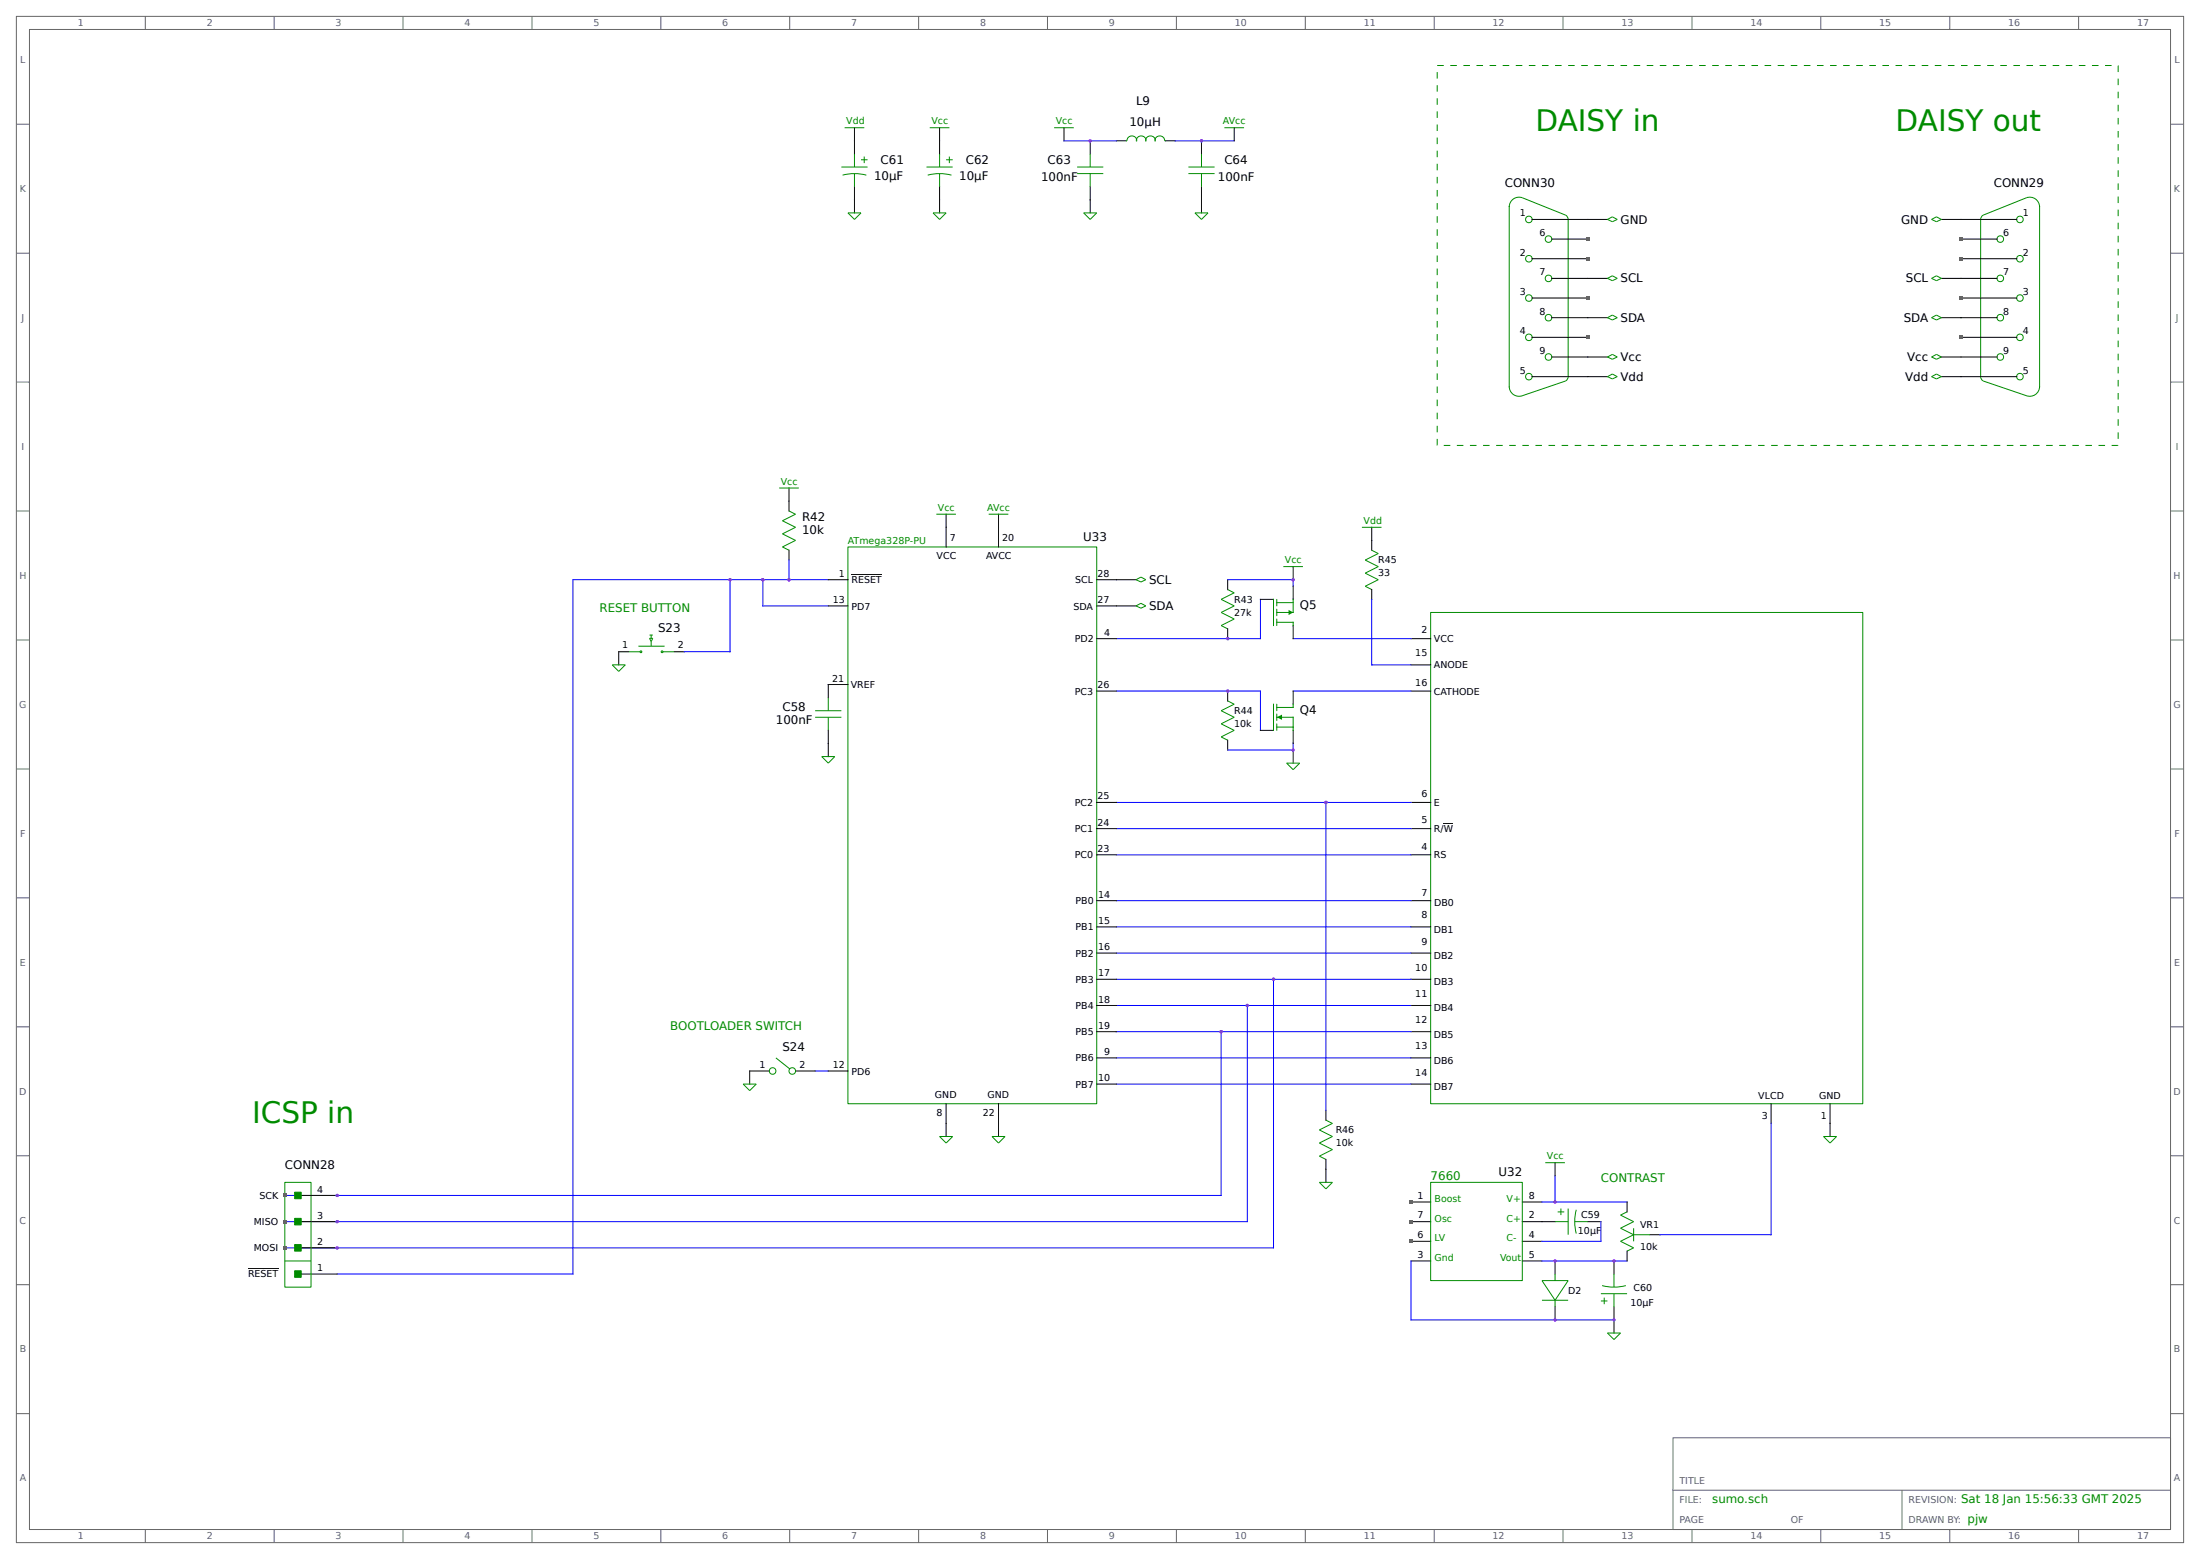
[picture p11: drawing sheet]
<svg xmlns="http://www.w3.org/2000/svg" width="853mm" height="605mm" viewBox="0 0 853 605" stroke-linecap="round" stroke-linejoin="round" font-family="sans-serif">
<g fill="none" stroke="#666" stroke-width=".39">
<path d="M6.3 6.3h840.8v591.9h-840.8zM11.4 11.4h830.6v581.7h-830.6zM56.4 6.3v5.1M106.4 6.3v5.1M156.4 6.3v5.1M206.4 6.3v5.1M256.4 6.3v5.1M306.3 6.3v5.1M356.4 6.3v5.1M406.3 6.3v5.1M456.4 6.3v5.1M506.3 6.3v5.1"/>
<path d="M556.4 6.3v5.1M606.3 6.3v5.1M656.4 6.3v5.1M706.3 6.3v5.1M756.4 6.3v5.1M806.3 6.3v5.1M6.3 48.2h5.1M842 48.2h5.1M6.3 98.2h5.1M842 98.2h5.1M6.3 148.2h5.1M842 148.2h5.1"/>
<path d="M6.3 198.2h5.1M842 198.2h5.1M6.3 248.2h5.1M842 248.2h5.1M6.3 298.2h5.1M842 298.2h5.1M6.3 348.2h5.1M842 348.2h5.1M6.3 398.2h5.1M842 398.2h5.1M6.3 448.2h5.1M842 448.2h5.1"/>
<path d="M6.3 498.2h5.1M842 498.2h5.1M6.3 548.2h5.1M649 557.5h193v35.6h-193zM842 548.2h5.1M649 577.8h193M737.9 577.8v15.3M56.4 593.1v5.1M106.4 593.1v5.1M156.4 593.1v5.1M206.4 593.1v5.1M256.4 593.1v5.1"/>
<path d="M306.3 593.1v5.1M356.4 593.1v5.1M406.3 593.1v5.1M456.4 593.1v5.1M506.3 593.1v5.1M556.4 593.1v5.1M606.3 593.1v5.1M656.4 593.1v5.1M706.3 593.1v5.1M756.4 593.1v5.1M806.3 593.1v5.1"/>
</g>
<g fill="none" stroke="#008b00" stroke-width=".39">
<path d="M302.3 189.2h7.6M306.1 198.1l2.5 1.3-5.1 2.5 5.1 2.6-5.1 2.5 5.1 2.5-5.1 2.6 2.6 1.3M497.8 219.7h7.7M532.1 213.4l2.6 1.2-5.1 2.6 5.1 2.5-5.1 2.5 5.1 2.6-5.1 2.5 2.5 1.3M476.2 228.6l2.6 1.3M478.8 229.9l-5.1 2.5 5.1 2.5-5.1 2.6 5.1 2.5-5.1 2.6 2.5 1.2M555 237.5h167.6v190.5h-167.6zM237.5 257.8h5.1l-2.6 2.5zM243.8 252.7h4.5M247.6 250.6h10.2M248.4 252.5h.5v.5h-.5zM252 246.3h1.2"/>
<path d="M252 247.5h1.2l-.6 1.3zM252.6 246.3v1.2M252.6 248.8v1.7M256.6 252.5h.5v.5h-.5zM257.2 252.7h4.4M316.2 275.6h10.2M316.2 278.1h10.2M321.3 270.5v5.1M321.3 278.1v5.1M476.2 271.8l2.6 1.3M478.8 273l-5.1 2.6 5.1 2.5-5.1 2.6 5.1 2.5-5.1 2.6 2.5 1.2M494 273v10.2"/>
<path d="M318.8 293.4h5l-2.5 2.5zM499.1 295.9h5.1l-2.6 2.5zM301 410.2l5.4 4.3M288.3 420.4h5.1l-2.6 2.5zM514.3 434.3l2.6 1.3-5.1 2.5 5.1 2.6-5.1 2.5 5.1 2.6-5.1 2.5 2.5 1.3M364.5 440.7h5.1l-2.6 2.5zM384.8 440.7h5.1l-2.6 2.5zM511.8 458.5h5.1l-2.6 2.5zM555 458.5h35.5v38.1h-35.5zM599.4 450.8h7.7M707.4 440.7h5.1l-2.6 2.5zM603.2 473.7h5.1"/>
<path d="M604.3 469.9h2.5M605.5 468.6v2.6M608.3 468.6v10.2M610.9 473.7h5M611.5 469.1a17.8 17.8 0 0 0 0 9.2M631.2 469.9l-2.6 1.3 5.1 2.5-5.1 2.5 5.1 2.6M633.7 478.8l-5.1 2.5 5.1 2.6-2.5 1.2M633.7 478.8h6.4M633.7 476.2v5.1M598.2 496.6h10.1l-5.1 7.6zM603.2 494v2.6M621.5 498.5a17.8 17.8 0 0 0 9.2 0"/>
<path d="M626.1 494v5.1M598.2 504.2h10.1M603.2 504.2v2.5M621 501.6h10.2M621 504.5h2.6M622.3 503.2v2.5M623.6 516.9h5l-2.5 2.5zM626.1 501.6v5.1"/>
<circle cx="299.7" cy="415.3" r="1.28"/>
<circle cx="307.3" cy="415.3" r="1.28"/>
</g>
<g fill="none" stroke="#000" stroke-width=".39">
<path d="M306.1 189.2v9M306.1 213.4v3.8M501.6 219.7v5.1M532.1 209.5v3.9M476.2 224.8v3.9M532.1 228.6v3.8M243.8 252.7h-3.8v5.1M261.6 252.7h3.8M476.2 243.8v3.8M547.4 247.6h7.6M547.4 257.8h7.6M321.3 265.4v5.1"/>
<path d="M476.2 268v3.8M501.6 268v5M547.4 268h7.6M321.3 283.2v10.2M476.2 287v3.8M488.9 283.2h5.1M501.6 283.2v5.1M501.6 290.8v5.1M547.4 311.1h7.6M560 319.4h3.7M547.4 331.5h7.6M547.4 321.3h7.6"/>
<path d="M547.4 349.2h7.6M547.4 359.4h7.6M547.4 369.6h7.6M547.4 379.7h7.6M547.4 389.9h7.6M298.4 415.3h-7.6v5.1M308.6 415.3h7.6M547.4 400h7.6M547.4 410.2h7.6M367 435.6v5.1M387.3 435.6v5.1M514.3 430.5v3.9"/>
<path d="M547.4 420.4h7.6M687.1 428v7.6M709.9 428v12.7M514.3 449.6v8.9M603.2 450.8v5.1M547.4 466.1h7.6M547.4 473.7h7.6M590.5 466.1h7.7M590.5 473.7h12.7M615.9 473.7h5.1M631.2 466.1v3.9M640.1 478.8h3.8"/>
<path d="M547.4 481.3h7.6M547.4 488.9h7.6M590.5 481.3h7.7M590.5 488.9h7.7M603.2 488.9v5.1M626.1 488.9v5.1M631.2 485.1v3.8M603.2 506.7v5.1M626.1 506.7v10.2"/>
</g>
<g fill="none" stroke="#00f" stroke-width=".39">
<path d="M283.2 224.8v27.9M295.9 224.8v10.1h25.4M321.3 224.8h-99.1v269.2h-91.4M476.2 224.8h25.4v2.5M488.9 232.4v15.2h-55.8M501.6 247.6h45.8M433.1 268h55.8v15.2M501.6 268h45.8M501.6 288.3v2.5h-25.4M433.1 311.1h114.3M433.1 331.5h114.3M433.1 321.3h114.3"/>
<path d="M433.1 359.4h114.3M433.1 349.2h114.3M433.1 379.7h114.3M433.1 369.6h114.3M433.1 389.9h114.3M316.2 415.3h5.1M433.1 410.2h114.3M433.1 400h114.3M433.1 420.4h114.3M603.2 455.9v10.2M110.5 463.5h363.2M598.2 466.1h33"/>
<path d="M621 473.7v7.6h-22.8M547.4 488.9v22.9h78.7M598.2 488.9h33"/>
</g>
<path d="M495.3 278.1l2-1v2z" fill="#008b00"/>
<path d="M494 232.4v10.2M495.3 273v2.6M495.3 276.9v2.5M495.3 278.1h6.3v5.1M501.6 273v1.3h-6.3M495.3 281.9h6.3M495.3 280.7v2.5" fill="none" stroke="#008b00" stroke-width=".39"/>
<path d="M488.9 232.4h5.1M501.6 227.3v5.1M501.6 242.6v5" fill="none" stroke="#000" stroke-width=".39"/>
<path d="M499.9 236.5l1.7 1-1.7 1z" fill="#008b00"/>
<g fill="none" stroke="#008b00" stroke-width=".39">
<path d="M327.7 49.5h7.6M331.5 59.7v5.1M360.7 49.5h7.6M364.5 59.7v5.1M408.9 49.5h7.7M422.9 59.7v5.1M436.9 54.6h.3a1.83 1.83 0 0 1 1.9-1.9 1.83 1.83 0 0 1 1.7 2 1.81 1.81 0 0 1 1.8-2 1.81 1.81 0 0 1 1.9 2 1.81 1.81 0 0 1 1.8-2 1.81 1.81 0 0 1 1.8 2 1.88 1.88 0 0 1 1.8-2 1.88 1.88 0 0 1 1.9 1.9h.3M466.1 59.7v5.1M475 49.5h7.6M326.4 64.8h10.1M326.9 67.9a17.8 17.8 0 0 1 9.2 0M331.5 67.3v5.1"/>
<path d="M334 62h2.5M335.3 60.7v2.5M359.4 64.8h10.2M359.9 67.9a17.8 17.8 0 0 1 9.2 0M364.5 67.3v5.1M367 62h2.6M368.3 60.7v2.5M417.8 64.8h10.2M417.8 67.3h10.2M422.9 67.3v5.1M461 64.8h10.2M461 67.3h10.2"/>
<path d="M466.1 67.3v5.1M585.5 79.9v70.3M590.5 76.7l16.9 6.7 .9 1.3v61.3l-.3 1.2-.6 .5-16.9 5.8M590.6 76.7a3.8 3.8 0 0 0-5.1 3.6M791.2 79.9v70.3M328.9 82.5h5.1l-2.5 2.6zM361.9 82.5h5.1l-2.5 2.6zM420.4 82.5h5l-2.5 2.6zM463.5 82.5h5.1l-2.5 2.6zM623.6 85.1l1.9-1 1.9 1-1.9 .9zM749.3 85.1l1.9-1 1.9 1-1.9 .9zM791.2 80.3a3.8 3.8 0 0 0-5.1-3.6l-16.8 6.7-.9 1.3-.1 61.3 .4 1.2 .6 .5"/>
<path d="M623.6 107.9l1.9-1 1.9 1-1.9 .9zM749.3 107.9l1.9-1 1.9 1-1.9 .9zM623.6 123.2l1.9-1 1.9 1-1.9 .9zM623.6 138.4l1.9-1 1.9 1-1.9 .9zM749.3 123.2l1.9-1 1.9 1-1.9 .9zM749.3 138.4l1.9-1 1.9 1-1.9 .9zM585.5 149.9a3.8 3.8 0 0 0 5.1 3.5M623.6 146l1.9-1 1.9 1-1.9 .9zM749.3 146l1.9-1 1.9 1-1.9 .9zM769.3 147.7l16.8 5.7a3.8 3.8 0 0 0 5.1-3.5M363.2 199.4h7.6M383.5 199.4h7.7"/>
<path d="M328.9 212.1h96.5v215.9h-96.5zM528.3 204.5h7.6M440.7 224.8l1.9-1 1.9 1-1.9 .9zM440.7 234.9l1.9-1 1.9 1-1.9 .9zM495.3 233.7h6.3M495.3 232.4v2.5M495.3 236.2v2.6M501.6 232.4v5.1h-6.3M495.3 241.3h6.3v1.3M495.3 240v2.6M110.5 458.5h10.1v40.6h-10.1zM110.5 488.9h10.1"/>
<circle cx="593.1" cy="85.1" r="1.28"/>
<circle cx="600.7" cy="92.7" r="1.28"/>
<circle cx="776" cy="92.7" r="1.28"/>
<circle cx="783.6" cy="85.1" r="1.28"/>
<circle cx="593.1" cy="115.6" r="1.28"/>
<circle cx="593.1" cy="100.3" r="1.28"/>
<circle cx="600.7" cy="108" r="1.28"/>
<circle cx="776" cy="108" r="1.28"/>
<circle cx="783.6" cy="115.6" r="1.28"/>
<circle cx="783.6" cy="100.3" r="1.28"/>
<circle cx="593.1" cy="130.8" r="1.28"/>
<circle cx="600.7" cy="123.2" r="1.28"/>
<circle cx="600.7" cy="138.4" r="1.28"/>
<circle cx="776" cy="123.2" r="1.28"/>
<circle cx="776" cy="138.4" r="1.28"/>
<circle cx="783.6" cy="130.8" r="1.28"/>
<circle cx="593.1" cy="146.1" r="1.28"/>
<circle cx="783.6" cy="146.1" r="1.28"/>
</g>
<path d="M412.7 54.6h20.4M455.9 54.6h22.9M306.1 217.2v7.6M532.1 232.4v25.4h15.3M265.4 252.7h17.8M514.3 311.1v119.4M494 379.7v104.2h-383.5M483.9 389.9v83.8h-373.4M473.7 400v63.5M687.1 435.6v43.2h-43.2" fill="none" stroke="#00f" stroke-width=".39"/>
<g fill="none" stroke="#000" stroke-width=".39">
<path d="M331.5 49.5v10.2M364.5 49.5v10.2M412.7 49.5v5.1M422.9 54.6v5.1M433.1 54.6h3.8M452.1 54.6h3.8M466.1 54.6v5.1M478.8 49.5v5.1M331.5 72.4v10.1M364.5 72.4v10.1M422.9 72.4v10.1M466.1 72.4v10.1"/>
<path d="M594.4 85.1h29.2M602 92.7h13.9M753.1 85.1h29.2M760.7 92.7h14M594.4 115.6h21.5M594.4 100.3h21.5M602 107.9h21.6M753.1 107.9h21.6M760.7 115.6h21.6M760.7 100.3h21.6M594.4 130.8h21.5M602 123.2h21.6"/>
<path d="M602 138.4h21.6M753.1 123.2h21.6M753.1 138.4h21.6M760.7 130.8h21.6M594.4 146h29.2M753.1 146h29.2M367 199.4v12.7M387.3 199.4v12.7M532.1 204.5v5M321.3 224.8h7.6M321.3 234.9h7.6M330.3 222.9h11.8"/>
<path d="M425.4 224.8h15.3M425.4 234.9h15.3M425.4 247.6h7.7M321.3 265.4h7.6M425.4 268h7.7M425.4 311.1h7.7M425.4 331.5h7.7M425.4 321.3h7.7M425.4 349.2h7.7M425.4 359.4h7.7M425.4 369.6h7.7M425.4 379.7h7.7"/>
<path d="M425.4 389.9h7.7M321.3 415.3h7.6M425.4 400h7.7M425.4 410.2h7.7M367 428v7.6M387.3 428v7.6M425.4 420.4h7.7M115.6 473.7h15.2M115.6 463.5h15.2M96.2 492h11.8M115.6 483.9h15.2M115.6 494h15.2"/>
</g>
<g fill="#008b00" stroke="#008b00" stroke-width=".39">
<path d="M114.3 462.3h2.5v2.5h-2.5z"/>
<path d="M114.3 472.4h2.5v2.6h-2.5z"/>
<path d="M114.3 482.6h2.5v2.5h-2.5z"/>
<path d="M114.3 492.8h2.5v2.5h-2.5z"/>
</g>
<path d="M557.5 25.4h264.2v147.3h-264.2z" fill="none" stroke="#008b00" stroke-width=".39" stroke-dasharray="2.5 2.5" stroke-linecap="butt"/>
<g fill="#a020f0">
<circle cx="295.9" cy="224.8" r=".64"/>
<circle cx="283.2" cy="224.8" r=".64"/>
<circle cx="306.1" cy="224.8" r=".64"/>
<circle cx="130.8" cy="463.5" r=".64"/>
</g>
<g fill="#f00">
<path d="M109.7 462.8h1.6v1.5h-1.6z"/>
<path d="M546.6 465.3h1.5v1.6h-1.5z"/>
<path d="M546.6 480.6h1.5v1.5h-1.5z"/>
<path d="M546.6 472.9h1.5v1.6h-1.5z"/>
</g>
<g fill="#a020f0">
<circle cx="603.2" cy="466.1" r=".64"/>
<circle cx="626.1" cy="488.9" r=".64"/>
<circle cx="603.2" cy="489" r=".64"/>
<circle cx="603.2" cy="511.8" r=".64"/>
<circle cx="626.1" cy="511.8" r=".64"/>
<circle cx="476.2" cy="247.7" r=".64"/>
<circle cx="473.7" cy="400.1" r=".64"/>
<circle cx="483.9" cy="389.9" r=".64"/>
<circle cx="494" cy="379.7" r=".64"/>
<circle cx="514.3" cy="311.1" r=".64"/>
<circle cx="476.2" cy="268" r=".64"/>
<circle cx="501.6" cy="290.8" r=".64"/>
<circle cx="501.6" cy="224.8" r=".64"/>
<circle cx="130.8" cy="473.7" r=".64"/>
</g>
<path d="M109.7 472.9h1.6v1.6h-1.6z" fill="#f00"/>
<circle cx="130.8" cy="483.9" r=".64" fill="#a020f0"/>
<path d="M109.7 483.1h1.6v1.5h-1.6z" fill="#f00"/>
<g fill="#a020f0">
<circle cx="473.7" cy="400.1" r=".64"/>
<circle cx="483.9" cy="389.9" r=".64"/>
<circle cx="494" cy="379.7" r=".64"/>
<circle cx="130.8" cy="483.9" r=".64"/>
<circle cx="130.8" cy="473.7" r=".64"/>
<circle cx="130.8" cy="463.5" r=".64"/>
<circle cx="514.3" cy="311.1" r=".64"/>
</g>
<g fill="#f00">
<path d="M760 130h1.5v1.6h-1.5z"/>
<path d="M760 114.8h1.5v1.5h-1.5z"/>
<path d="M760 99.6h1.5v1.5h-1.5z"/>
<path d="M760 91.9h1.5v1.6h-1.5z"/>
<path d="M615.2 130h1.5v1.6h-1.5z"/>
<path d="M615.2 114.8h1.5v1.5h-1.5z"/>
<path d="M615.2 99.6h1.5v1.5h-1.5z"/>
<path d="M615.2 91.9h1.5v1.6h-1.5z"/>
</g>
<g fill="#a020f0">
<circle cx="422.9" cy="54.6" r=".64"/>
<circle cx="466.1" cy="54.6" r=".64"/>
<circle cx="306.1" cy="224.8" r=".64"/>
</g>
<g font-size="11.5" fill="#008b00">
<text x="595.6" y="50.8">DAISY in</text>
<text x="735.3" y="50.8">DAISY out</text>
<text x="97.8" y="435.6">ICSP in</text>
</g>
<g font-size="4.6">
<text x="440.7" y="40.8">L9</text>
<text x="438.1" y="48.7">10µH</text>
<text x="341.6" y="63.5">C61</text>
<text x="374.6" y="63.5">C62</text>
<text x="406.4" y="63.5">C63</text>
<text x="475" y="63.5">C64</text>
<text x="339.1" y="69.9">10µF</text>
<text x="372.1" y="69.9">10µF</text>
<text x="403.9" y="70.3">100nF</text>
<text x="472.4" y="70.3">100nF</text>
<text x="583.7" y="72.4">CONN30</text>
<text x="773.4" y="72.4">CONN29</text>
<text x="628.6" y="86.7">GND</text>
<text x="737.5" y="86.7">GND</text>
<text x="628.6" y="109.5">SCL</text>
<text x="739.3" y="109.5">SCL</text>
<text x="628.6" y="124.8">SDA</text>
<text x="738.5" y="124.8">SDA</text>
<text x="628.6" y="140">Vcc</text>
<text x="739.9" y="140">Vcc</text>
<text x="628.6" y="147.6">Vdd</text>
<text x="739" y="147.6">Vdd</text>
<text x="311.1" y="201.9">R42</text>
<text x="311.1" y="207">10k</text>
<text x="420.2" y="209.7">U33</text>
<text x="445.8" y="226.4">SCL</text>
<text x="445.8" y="236.5">SDA</text>
<text x="504.2" y="236.2">Q5</text>
<text x="255.3" y="245.1">S23</text>
<text x="303.5" y="275.6">C58</text>
<text x="301" y="280.7">100nF</text>
<text x="504.2" y="276.9">Q4</text>
<text x="303.5" y="407.7">S24</text>
<text x="110.5" y="453.4">CONN28</text>
<text x="581.4" y="455.9">U32</text>
</g>
<g font-size="4.6" fill="#008b00">
<text x="232.6" y="237.5">RESET BUTTON</text>
<text x="260" y="399.2">BOOTLOADER SWITCH</text>
<text x="555" y="457.5">7660</text>
<text x="621" y="458.5">CONTRAST</text>
<text x="664.2" y="582.9">sumo.sch</text>
<text x="760.7" y="582.9">Sat 18 Jan 15:56:33 GMT 2025</text>
<text x="763.3" y="590.5">pjw</text>
</g>
<g font-size="3.7" fill="#666">
<text x="30.2" y="10.2">1</text>
<text x="80.2" y="10.2">2</text>
<text x="130.2" y="10.2">3</text>
<text x="180.2" y="10.2">4</text>
<text x="230.2" y="10.2">5</text>
<text x="280.2" y="10.2">6</text>
<text x="330.2" y="10.2">7</text>
<text x="380.2" y="10.2">8</text>
<text x="430.2" y="10.2">9</text>
<text x="479" y="10.2">10</text>
<text x="529" y="10.2">11</text>
<text x="579" y="10.2">12</text>
<text x="629" y="10.2">13</text>
<text x="679" y="10.2">14</text>
<text x="729" y="10.2">15</text>
<text x="779" y="10.2">16</text>
<text x="829" y="10.2">17</text>
<text x="7.9" y="24.4">L</text>
<text x="843.5" y="24.4">L</text>
<text x="7.7" y="74.4">K</text>
<text x="843.3" y="74.4">K</text>
<text x="8.3" y="124.4">J</text>
<text x="844" y="124.4">J</text>
<text x="8.3" y="174.4">I</text>
<text x="844" y="174.4">I</text>
<text x="7.5" y="224.4">H</text>
<text x="843.2" y="224.4">H</text>
<text x="7.5" y="274.4">G</text>
<text x="843.1" y="274.4">G</text>
<text x="7.8" y="324.4">F</text>
<text x="843.5" y="324.4">F</text>
<text x="7.7" y="374.4">E</text>
<text x="843.4" y="374.4">E</text>
<text x="7.5" y="424.4">D</text>
<text x="843.1" y="424.4">D</text>
<text x="7.6" y="474.4">C</text>
<text x="843.3" y="474.4">C</text>
<text x="7.6" y="524.4">B</text>
<text x="843.3" y="524.4">B</text>
<text x="7.6" y="574.4">A</text>
<text x="651.5" y="575.3">TITLE</text>
<text x="843.3" y="574.4">A</text>
<text x="651.5" y="582.9">FILE:</text>
<text x="740.4" y="582.9">REVISION:</text>
<text x="651.5" y="590.5">PAGE</text>
<text x="694.7" y="590.5">OF</text>
<text x="740.4" y="590.5">DRAWN BY:</text>
<text x="30.2" y="596.9">1</text>
<text x="80.2" y="596.9">2</text>
<text x="130.2" y="596.9">3</text>
<text x="180.2" y="596.9">4</text>
<text x="230.2" y="596.9">5</text>
<text x="280.2" y="596.9">6</text>
<text x="330.2" y="596.9">7</text>
<text x="380.2" y="596.9">8</text>
<text x="430.2" y="596.9">9</text>
<text x="479" y="596.9">10</text>
<text x="529" y="596.9">11</text>
<text x="579" y="596.9">12</text>
<text x="629" y="596.9">13</text>
<text x="679" y="596.9">14</text>
<text x="729" y="596.9">15</text>
<text x="779" y="596.9">16</text>
<text x="829" y="596.9">17</text>
</g>
<g font-size="3.7" fill="#008b00">
<text x="328.3" y="48.3">Vdd</text>
<text x="361.3" y="48.3">Vcc</text>
<text x="409.6" y="48.3">Vcc</text>
<text x="474.4" y="48.3">AVcc</text>
<text x="302.9" y="188">Vcc</text>
<text x="363.9" y="198.1">Vcc</text>
<text x="383" y="198.1">AVcc</text>
<text x="529" y="203.2">Vdd</text>
<text x="328.9" y="210.8">ATmega328P-PU</text>
<text x="498.5" y="218.4">Vcc</text>
<text x="600.1" y="449.6">Vcc</text>
<text x="556.5" y="466.1">Boost</text>
<text x="584.5" y="466.1">V+</text>
<text x="556.5" y="473.7">Osc</text>
<text x="584.5" y="473.7">C+</text>
<text x="556.5" y="481.3">LV</text>
<text x="584.5" y="481.3">C-</text>
<text x="556.5" y="488.9">Gnd</text>
<text x="581.9" y="488.9">Vout</text>
</g>
<g font-size="3.7">
<text x="589.6" y="83.9">1</text>
<text x="784.7" y="83.9">1</text>
<text x="597.2" y="91.6">6</text>
<text x="777.1" y="91.6">6</text>
<text x="589.6" y="99.2">2</text>
<text x="784.7" y="99.2">2</text>
<text x="597.2" y="106.8">7</text>
<text x="777.1" y="106.8">7</text>
<text x="589.6" y="114.4">3</text>
<text x="784.7" y="114.4">3</text>
<text x="597.2" y="122">8</text>
<text x="777.1" y="122">8</text>
<text x="589.6" y="129.7">4</text>
<text x="784.7" y="129.7">4</text>
<text x="597.2" y="137.3">9</text>
<text x="777.1" y="137.3">9</text>
<text x="589.6" y="144.9">5</text>
<text x="784.7" y="144.9">5</text>
<text x="368.4" y="210">7</text>
<text x="388.7" y="210">20</text>
<text x="363.3" y="216.8">VCC</text>
<text x="382.5" y="216.8">AVCC</text>
<text x="534.7" y="218.4">R45</text>
<text x="325.4" y="223.6">1</text>
<text x="330.3" y="226.2">RESET</text>
<text x="417.1" y="226.2">SCL</text>
<text x="425.7" y="223.6">28</text>
<text x="534.7" y="223.5">33</text>
<text x="323.1" y="233.8">13</text>
<text x="425.7" y="233.8">27</text>
<text x="478.8" y="233.7">R43</text>
<text x="330.3" y="236.3">PD7</text>
<text x="416.4" y="236.3">SDA</text>
<text x="478.8" y="238.8">27k</text>
<text x="551.4" y="245.6">2</text>
<text x="241.3" y="251.5">1</text>
<text x="262.9" y="251.5">2</text>
<text x="416.9" y="249">PD2</text>
<text x="428.3" y="246.5">4</text>
<text x="556.3" y="249">VCC</text>
<text x="549" y="254.5">15</text>
<text x="556.3" y="259.2">ANODE</text>
<text x="322.9" y="264.3">21</text>
<text x="330.1" y="266.8">VREF</text>
<text x="416.9" y="269.4">PC3</text>
<text x="425.7" y="266.8">26</text>
<text x="549" y="266">16</text>
<text x="556.3" y="269.4">CATHODE</text>
<text x="478.8" y="276.9">R44</text>
<text x="478.8" y="281.9">10k</text>
<text x="425.7" y="310">25</text>
<text x="551.4" y="309.1">6</text>
<text x="416.9" y="312.5">PC2</text>
<text x="556.3" y="312.5">E</text>
<text x="416.9" y="322.7">PC1</text>
<text x="425.7" y="320.2">24</text>
<text x="551.4" y="319.3">5</text>
<text x="556.3" y="322.7">R/W</text>
<text x="551.4" y="329.5">4</text>
<text x="416.9" y="332.9">PC0</text>
<text x="425.7" y="330.3">23</text>
<text x="556.3" y="332.9">RS</text>
<text x="551.4" y="347.2">7</text>
<text x="417.2" y="350.6">PB0</text>
<text x="426" y="348.1">14</text>
<text x="556.4" y="351.4">DB0</text>
<text x="426" y="358.3">15</text>
<text x="551.4" y="356.1">8</text>
<text x="417.2" y="360.8">PB1</text>
<text x="556.2" y="361.7">DB1</text>
<text x="417.2" y="371">PB2</text>
<text x="426" y="368.4">16</text>
<text x="551.4" y="366.3">9</text>
<text x="556.2" y="371.8">DB2</text>
<text x="549" y="376.5">10</text>
<text x="417.2" y="381.1">PB3</text>
<text x="426" y="378.6">17</text>
<text x="556.2" y="382">DB3</text>
<text x="426" y="388.7">18</text>
<text x="549" y="386.6">11</text>
<text x="417.2" y="391.3">PB4</text>
<text x="556.2" y="392.2">DB4</text>
<text x="417.2" y="401.4">PB5</text>
<text x="426" y="398.9">19</text>
<text x="549" y="396.8">12</text>
<text x="549" y="406.9">13</text>
<text x="556.2" y="402.3">DB5</text>
<text x="417.2" y="411.6">PB6</text>
<text x="428.3" y="409.1">9</text>
<text x="556.2" y="412.5">DB6</text>
<text x="294.6" y="414">1</text>
<text x="310.1" y="414">2</text>
<text x="323.1" y="414.1">12</text>
<text x="330.3" y="416.7">PD6</text>
<text x="426" y="419.2">10</text>
<text x="549" y="417.1">14</text>
<text x="362.7" y="425.9">GND</text>
<text x="383" y="425.9">GND</text>
<text x="417.2" y="421.8">PB7</text>
<text x="556.2" y="422.6">DB7</text>
<text x="682.1" y="426">VLCD</text>
<text x="705.7" y="426">GND</text>
<text x="363.3" y="432.7">8</text>
<text x="381.3" y="432.7">22</text>
<text x="683.5" y="434.1">3</text>
<text x="706.3" y="434.1">1</text>
<text x="518.2" y="439.4">R46</text>
<text x="518.2" y="444.5">10k</text>
<text x="100.6" y="464.8">SCK</text>
<text x="123.1" y="462.4">4</text>
<text x="549.9" y="464.8">1</text>
<text x="593.1" y="464.8">8</text>
<text x="123.1" y="472.6">3</text>
<text x="549.9" y="472.4">7</text>
<text x="593.1" y="472.4">2</text>
<text x="613.4" y="472.4">C59</text>
<text x="98.4" y="475">MISO</text>
<text x="612.1" y="478.4">10µF</text>
<text x="636.3" y="476.2">VR1</text>
<text x="98.4" y="485.1">MOSI</text>
<text x="123.1" y="482.7">2</text>
<text x="549.9" y="480.1">6</text>
<text x="593.1" y="480.1">4</text>
<text x="636.3" y="484.7">10k</text>
<text x="549.9" y="487.7">3</text>
<text x="593.1" y="487.7">5</text>
<text x="96.2" y="495.3">RESET</text>
<text x="123.1" y="492.9">1</text>
<text x="608.3" y="501.6">D2</text>
<text x="633.7" y="500.8">C60</text>
<text x="632.5" y="506.3">10µF</text>
</g>
</svg>
